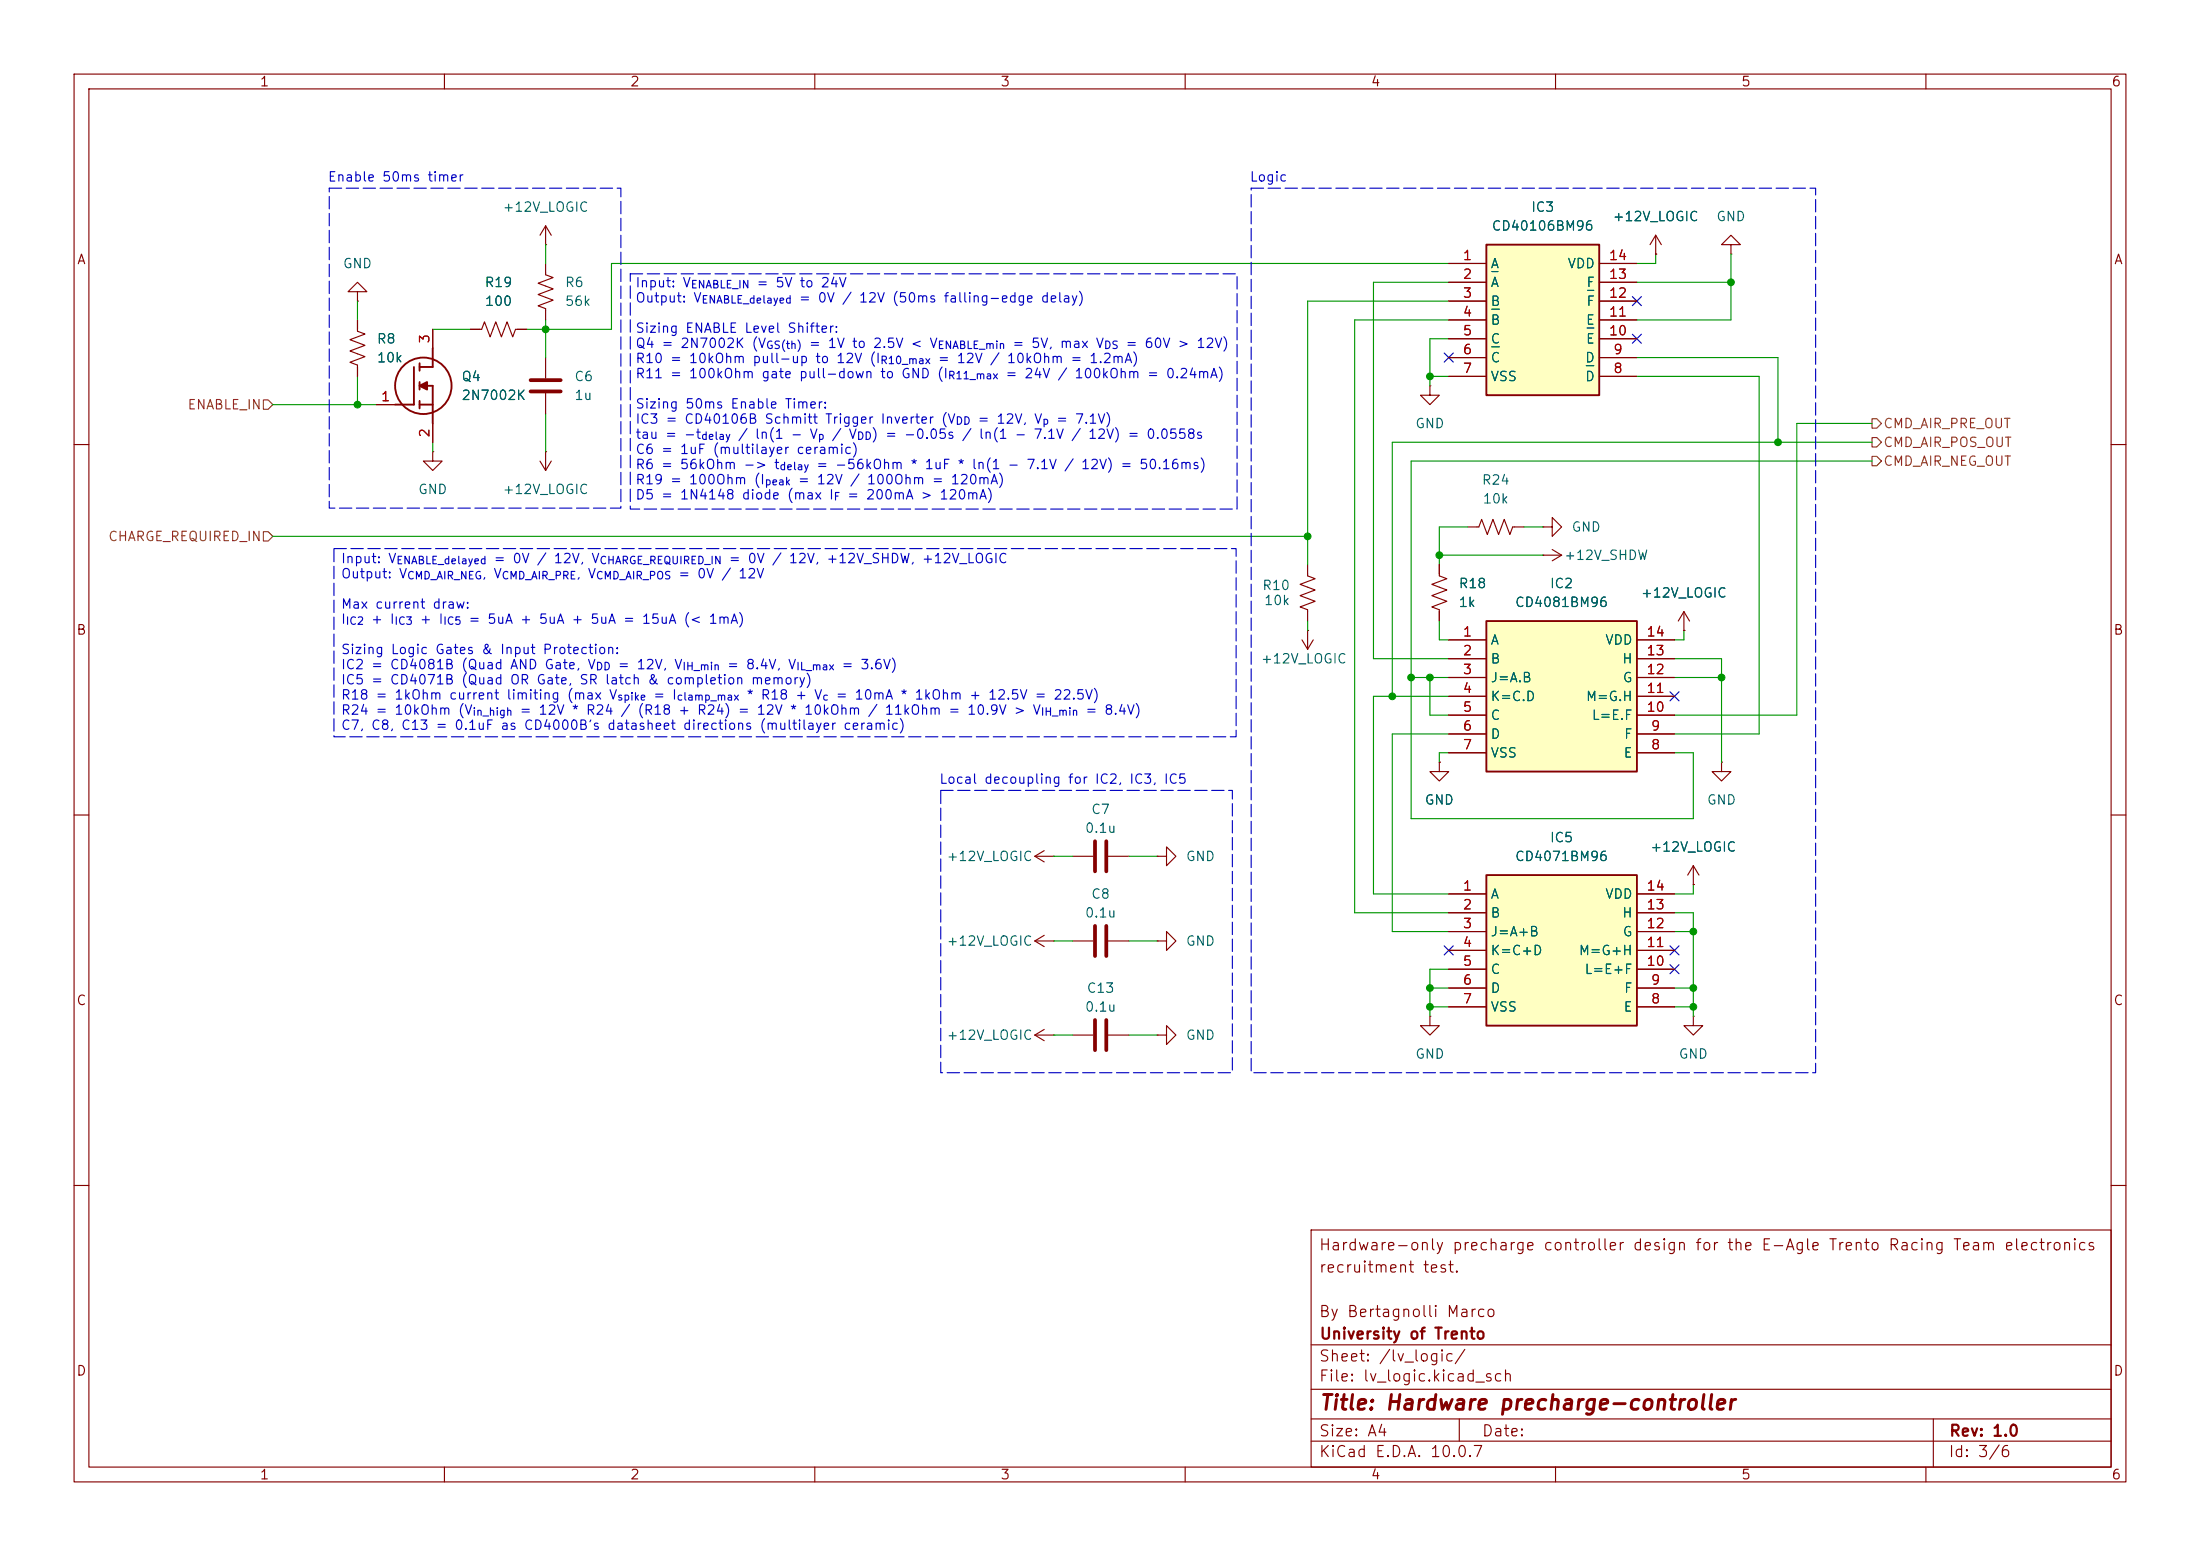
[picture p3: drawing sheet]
<svg xmlns="http://www.w3.org/2000/svg" width="297mm" height="210mm" viewBox="0 0 297 210" stroke-linecap="round" stroke-linejoin="round" font-family="sans-serif">
<g fill="none" stroke="#840000" stroke-width=".15">
<path d="M10 10h277v190h-277zM12 12h273v186h-273zM60 10v2M110 10v2M160 10v2M210 10v2M260 10v2M10 60h2M285 60h2M10 110h2M144.8 115.6h2.8M149.6 115.6h2.8"/>
<path d="M285 110h2M10 160h2M177 166h108v32h-108zM285 160h2M60 198v2M110 198v2M160 198v2M177 194.5h108M177 191.5h108M177 187.5h108M177 181.5h108M197 191.5v3"/>
<path d="M210 198v2M260 198v2M261 191.5v6.5"/>
</g>
<path d="M147.8 113.5v4.1M149.4 113.5v4.1" fill="none" stroke="#840000" stroke-width=".51"/>
<path d="M200.7 83.8h20.3v20.3h-20.3z" fill="#ffffc2"/>
<path d="M200.7 83.8h20.3v20.3h-20.3z" fill="none" stroke="#840000" stroke-width=".25"/>
<g fill="none" stroke="#840000" stroke-width=".15">
<path d="M195.6 86.4h5.1M195.6 88.9h5.1M195.6 91.4h5.1M195.6 94h5.1M195.6 96.5h5.1M195.6 99.1h5.1M221 86.4h5.1M221 88.9h5.1M221 91.4h5.1M221 94h5.1M221 96.5h5.1M221 99.1h5.1"/>
<path d="M195.6 101.6h5.1M221 101.6h5.1M193 137.2v1.2h1.3l-1.3 1.3-1.2-1.3h1.2M193 137.2h.1"/>
</g>
<path d="M200.7 33h15.2v20.3h-15.2z" fill="#ffffc2"/>
<g fill="none" stroke="#840000" stroke-width=".25">
<path d="M200.7 33h15.2v20.3h-15.2zM55.9 49.5v5.1h-2.6M56.6 54.6h1.8M56.6 49v1M56.6 51.6v1M56.6 54.1v1M56.6 52.1h1.8v5.1M58.4 47v2.5h-1.8"/>
<circle cx="57.1" cy="52.1" r="3.8"/>
</g>
<g fill="none" stroke="#840000" stroke-width=".15">
<path d="M48.3 39.4h1.2l-1.2-1.3-1.3 1.3h1.3v1.2M73.7 33h.1M73.7 35.6v1.5l1 .4-2.1 .7 2.1 .8-2.1 .8 2.1 .7-2.1 .8 1.1 .4v1.5M73.7 30.5v2.5M73.7 30.5l-.8 1.3M73.7 30.5l.7 1.3M195.6 35.6h5.1M195.6 38.1h5.1M215.9 35.6h5.1M215.9 38.1h5.1M223.5 34.3h.1M223.5 31.8l-.7 1.2"/>
<path d="M223.5 31.8l.8 1.2M223.5 31.8v2.5M233.7 33h1.2l-1.2-1.2-1.3 1.2h1.3v1.3M233.7 34.3h.1M48.3 40.6h.1M48.3 43.2v1.5l1 .4-2.1 .7 2.1 .8-2.1 .8 2.1 .7-2.1 .8 1.1 .4v1.5M50.8 54.6h2.5M58.4 44.5v2.5M58.4 57.2v2.5M63.5 44.5h1.5l.4-1.1 .8 2.1 .7-2.1 .8 2.1 .8-2.1 .7 2.1 .4-1h1.5M73.7 48.3v2.8M73.7 53.1v2.8"/>
<path d="M193 52.1v1.2h1.3l-1.3 1.3-1.2-1.3h1.2M193 52.1h.1M195.6 40.6h5.1M195.6 43.2h5.1M195.6 45.7h5.1M195.6 48.3h5.1M195.6 50.8h5.1M215.9 40.6h5.1M215.9 43.2h5.1M215.9 45.7h5.1M215.9 48.3h5.1M215.9 50.8h5.1"/>
<path d="M58.4 61v1.2h1.3l-1.3 1.3-1.3-1.3h1.3M58.4 61h.1M72.9 62.2l.8 1.3M73.7 61h.1M73.7 61v2.5M74.4 62.2l-.7 1.3M176.5 76.2v1.5l1 .4-2 .8 2 .7-2 .8 2 .8-2 .7 1 .4v1.5M194.3 76.2v1.5l1 .4-2 .8 2 .7-2 .8 2 .8-2 .7 1 .4v1.5M198.1 71.1h1.5l.4-1 .8 2 .7-2 .8 2 .8-2 .7 2 .4-1h1.5M208.3 71.1h1.2v-1.2l1.3 1.2-1.3 1.3v-1.3M208.3 71.1h.1M208.3 74.9h.1"/>
<path d="M208.3 74.9h2.5M209.5 74.2l1.3 .7M210.8 74.9l-1.3 .8M175.8 86.4l.7 1.2M176.5 85.1h.1M176.5 85.1v2.5M177.3 86.4l-.8 1.2M227.3 85.1h.1M227.3 82.6l-.7 1.2M227.3 82.6l.8 1.2M227.3 82.6v2.5M139.7 115.6l1.3 .7"/>
<path d="M139.7 115.6h2.5M141 114.8l-1.3 .8M142.2 115.6h.1M194.3 102.9v1.2h1.3l-1.3 1.3-1.3-1.3h1.3M194.3 102.9h.1M228.6 119.4h.1M228.6 116.8l-.8 1.3M228.6 116.8l.8 1.3M228.6 116.8v2.6M232.4 102.9v1.2h1.3l-1.3 1.3-1.3-1.3h1.3M232.4 102.9h.1"/>
</g>
<path d="M201.4 36.7h.8M214.3 39.2h.9M201.4 41.7h1M201.4 46.8h1M214.1 49.4h1.1M214.3 44.3h.9" fill="none" stroke="#006464" stroke-width=".15"/>
<path d="M56.6 52.1l1.1-.5v1z" fill="#840000" stroke="#840000" stroke-width=".25"/>
<path d="M71.6 51.3h4.1M71.6 52.8h4.1" fill="none" stroke="#840000" stroke-width=".51"/>
<path d="M200.7 118.1h20.3v20.3h-20.3z" fill="#ffffc2"/>
<path d="M200.7 118.1h20.3v20.3h-20.3z" fill="none" stroke="#840000" stroke-width=".25"/>
<g fill="none" stroke="#840000" stroke-width=".15">
<path d="M195.6 35.6h5.1M195.6 38.1h5.1M215.9 35.6h5.1M215.9 38.1h5.1M223.5 34.3h.1M48.3 43.2v1.3M48.3 49.5v1.3M50.8 54.6h2.5M58.4 44.5v2.5M58.4 57.2v2.5M63.5 44.5h1.3M69.8 44.5h1.3"/>
<path d="M195.6 40.6h5.1M195.6 43.2h5.1M195.6 45.7h5.1M195.6 48.3h5.1M195.6 50.8h5.1M215.9 40.6h5.1M215.9 43.2h5.1M215.9 45.7h5.1M215.9 48.3h5.1M215.9 50.8h5.1M194.3 76.2v1.3M194.3 82.6v1.2"/>
<path d="M195.6 86.4h5.1M195.6 88.9h5.1M195.6 91.4h5.1M195.6 94h5.1M195.6 96.5h5.1M195.6 99.1h5.1M221 86.4h5.1M221 88.9h5.1M221 91.4h5.1M221 94h5.1M221 96.5h5.1M221 99.1h5.1"/>
<path d="M227.3 85.1h.1M156.2 115.6h1.3v-1.3l1.2 1.3-1.2 1.2v-1.2M156.2 115.6h.1M194.3 102.9h.1M195.6 101.6h5.1M221 101.6h5.1M228.6 119.4h.1M139.7 139.7h2.5M139.7 139.7l1.3 .8M139.7 127h2.5M139.7 127l1.3 .8M141 138.9l-1.3 .8"/>
<path d="M141 126.2l-1.3 .8M142.2 139.7h.1M142.2 127h.1M144.8 139.7h2.8M144.8 127h2.8M149.6 139.7h2.8M149.6 127h2.8M156.2 127h1.3v-1.3l1.2 1.3-1.2 1.3v-1.3M156.2 127h.1M156.2 139.7h1.3v-1.3l1.2 1.3-1.2 1.3v-1.3M156.2 139.7h.1M195.6 120.7h5.1"/>
<path d="M195.6 123.2h5.1M195.6 125.7h5.1M195.6 128.3h5.1M195.6 130.8h5.1M195.6 133.4h5.1M195.6 135.9h5.1M221 120.7h5.1M221 123.2h5.1M221 125.7h5.1M221 128.3h5.1M221 130.8h5.1M221 133.4h5.1"/>
<path d="M221 135.9h5.1M228.6 137.2v1.2h1.3l-1.3 1.3-1.3-1.3h1.3M228.6 137.2h.1"/>
</g>
<path d="M147.8 125v4M147.8 137.7v4M149.4 125v4M149.4 137.7v4" fill="none" stroke="#840000" stroke-width=".51"/>
<path d="M35.6 54h.6l.6 .6-.6 .6h-.6zM252.7 56.5h.7l.6 .7-.6 .6h-.7zM252.7 59.1h.7l.6 .6-.6 .6h-.7zM35.6 71.8h.6l.6 .6-.6 .6h-.6zM252.7 61.6h.7l.6 .6-.6 .7h-.7z" fill="none" stroke="#725600" stroke-width=".15"/>
<g fill="none" stroke="#009600" stroke-width=".15">
<path d="M73.7 33v2.6M195.6 38.1h-10.2v50.8h10.2M195.6 35.6h-113.1v8.9h-11.4M221 38.1h12.7M223.5 34.3v1.3h-2.5M233.7 34.3v8.9h-12.7M36.8 54.6h14M48.3 40.6v2.6M48.3 50.8v3.8M58.4 44.5h5.1M58.4 59.7v1.3M73.7 43.2v5.1"/>
<path d="M73.7 55.9v5.1M193 50.8h2.6M195.6 43.2h-12.7v80h12.7M195.6 40.6h-19.1v35.6M195.6 45.7h-2.6v6.4M221 50.8h16.5v48.3h-11.4M221 48.3h19v11.4M252.7 57.2h-10.1v39.3h-16.5M252.7 59.7h-64.7v34.3M36.8 72.4h139.7M194.3 74.9h14M198.1 71.1h-3.8v5.1"/>
<path d="M205.7 71.1h2.6M252.7 62.2h-62.2v48.3h38.1v-8.9h-2.5M176.5 83.8v1.3M190.5 91.4h5.1M193 91.4v5.1h2.6M194.3 83.8v2.6h1.3M195.6 94h-10.2v26.7h10.2M195.6 99.1h-7.6v26.6h7.6M226.1 88.9h6.3v14M226.1 91.4h6.3M227.3 85.1v1.3h-1.2M142.2 115.6h2.6"/>
<path d="M152.4 115.6h3.8M195.6 101.6h-1.3v1.3M228.6 119.4v1.3h-2.5M142.2 127h2.6M142.2 139.7h2.6M152.4 127h3.8M152.4 139.7h3.8M193 135.9h2.6M193 133.4h2.6M195.6 130.8h-2.6v6.4M226.1 123.2h2.5v14M226.1 135.9h2.5"/>
<path d="M226.1 125.7h2.5M226.1 133.4h2.5"/>
</g>
<g fill="none" stroke="#000084" stroke-width=".15">
<path d="M195 47.7l1.2 1.2M196.2 47.7l-1.2 1.2M220.4 40l1.2 1.2M220.4 45.1l1.2 1.2M221.6 40l-1.2 1.2M221.6 45.1l-1.2 1.2M225.5 93.4l1.2 1.2M226.7 93.4l-1.2 1.2M195 127.7l1.2 1.2M196.2 127.7l-1.2 1.2M225.5 130.2l1.2 1.2M225.5 127.7l1.2 1.2"/>
<path d="M226.7 130.2l-1.2 1.2M226.7 127.7l-1.2 1.2"/>
</g>
<path d="M44.4 25.4h39.4v43.2h-39.4zM85.1 37h81.9v31.7h-81.9zM168.9 25.4h76.2v119.4h-76.2zM45.1 74h121.8v25.4h-121.8zM127 106.7h39.4v38.1h-39.4z" fill="none" stroke="#0000c2" stroke-width=".15" stroke-dasharray="1.7 .6"/>
<path d="M201.4 36.7h.8M214.3 39.2h.9M201.4 41.7h1M201.4 46.8h1M214.1 49.4h1.1M214.3 44.3h.9" fill="none" stroke="#006464" stroke-width=".15"/>
<g fill="#009600" stroke="#009600" stroke-width=".14">
<circle cx="193" cy="50.8" r=".46"/>
<circle cx="176.5" cy="72.4" r=".46"/>
<circle cx="233.7" cy="38.1" r=".46"/>
<circle cx="240" cy="59.7" r=".46"/>
<circle cx="73.7" cy="44.5" r=".46"/>
<circle cx="48.3" cy="54.6" r=".46"/>
<circle cx="228.6" cy="135.9" r=".46"/>
<circle cx="228.6" cy="125.7" r=".46"/>
<circle cx="228.6" cy="133.4" r=".46"/>
<circle cx="232.4" cy="91.4" r=".46"/>
<circle cx="194.3" cy="74.9" r=".46"/>
<circle cx="190.5" cy="91.4" r=".46"/>
<circle cx="193" cy="91.4" r=".46"/>
<circle cx="193" cy="133.4" r=".46"/>
<circle cx="188" cy="94" r=".46"/>
<circle cx="193" cy="135.9" r=".46"/>
</g>
<text font-size="2" fill="#840000" x="178" y="190.8">Title: Hardware precharge-controller</text>
<g font-size="1.5" fill="#840000">
<text x="178" y="172.1">recruitment test.</text>
<text x="178" y="169.1">Hardware-only precharge controller design for the E-Agle Trento Racing Team electronics</text>
<text x="178" y="178.1">By Bertagnolli Marco</text>
<text x="178" y="184.1">Sheet: /lv_logic/</text>
<text x="178" y="181.1">University of Trento</text>
<text x="178" y="186.8">File: lv_logic.kicad_sch</text>
<text x="178" y="197">KiCad E.D.A. 10.0.7</text>
<text x="178" y="194.2">Size: A4</text>
<text x="200" y="194.2">Date:</text>
<text x="263" y="197">Id: 3/6</text>
<text x="263" y="194.2">Rev: 1.0</text>
</g>
<g font-size="1.3" fill="#840000">
<text x="35" y="12">1</text>
<text x="85" y="12">2</text>
<text x="135" y="12">3</text>
<text x="185" y="12">4</text>
<text x="235" y="12">5</text>
<text x="285" y="12">6</text>
<text x="10.3" y="36">A</text>
<text x="285.3" y="36">A</text>
<text x="10.2" y="86">B</text>
<text x="285.2" y="86">B</text>
<text x="10.2" y="136">C</text>
<text x="285.2" y="136">C</text>
<text x="10.2" y="186">D</text>
<text x="285.2" y="186">D</text>
<text x="35" y="200">1</text>
<text x="85" y="200">2</text>
<text x="135" y="200">3</text>
<text x="185" y="200">4</text>
<text x="235" y="200">5</text>
<text x="285" y="200">6</text>
</g>
<g font-size="1.3" fill="#0000c2">
<text x="44.2" y="24.8">Enable 50ms timer</text>
<text x="168.6" y="24.8">Logic</text>
<text x="85.7" y="39.1">Input: V</text>
<text x="85.7" y="41.2">Output: V</text>
<text x="102" y="39.1">= 5V to 24V</text>
<text x="107.7" y="41.2">= 0V / 12V (50ms falling-edge delay)</text>
<text x="85.7" y="45.2">Sizing ENABLE Level Shifter:</text>
<text x="85.7" y="47.3">Q4 = 2N7002K (V</text>
<text x="109.1" y="47.3">= 1V to 2.5V &lt; V</text>
<text x="136.6" y="47.3">= 5V, max V</text>
<text x="151.9" y="47.3">= 60V &gt; 12V)</text>
<text x="85.7" y="49.3">R10 = 10kOhm pull-up to 12V (I</text>
<text x="85.7" y="51.4">R11 = 100kOhm gate pull-down to GND (I</text>
<text x="126.5" y="49.3">= 12V / 10kOhm = 1.2mA)</text>
<text x="135.6" y="51.4">= 24V / 100kOhm = 0.24mA)</text>
<text x="85.7" y="55.5">Sizing 50ms Enable Timer:</text>
<text x="85.7" y="57.5">IC3 = CD40106B Schmitt Trigger Inverter (V</text>
<text x="85.7" y="59.6">tau = -t</text>
<text x="99.5" y="59.6">/ ln(1 - V</text>
<text x="112.2" y="59.6">/ V</text>
<text x="117.6" y="59.6">) = -0.05s / ln(1 - 7.1V / 12V) = 0.0558s</text>
<text x="131.9" y="57.5">= 12V, V</text>
<text x="142.5" y="57.5">= 7.1V)</text>
<text x="85.7" y="61.6">C6 = 1uF (multilayer ceramic)</text>
<text x="85.7" y="63.6">R6 = 56kOhm -&gt; t</text>
<text x="85.7" y="65.7">R19 = 100Ohm (I</text>
<text x="107.6" y="65.7">= 12V / 100Ohm = 120mA)</text>
<text x="110.1" y="63.6">= -56kOhm * 1uF * ln(1 - 7.1V / 12V) = 50.16ms)</text>
<text x="85.7" y="67.7">D5 = 1N4148 diode (max I</text>
<text x="114.3" y="67.7">= 200mA &gt; 120mA)</text>
<text x="45.9" y="76.3">Input: V</text>
<text x="66.5" y="76.3">= 0V / 12V, V</text>
<text x="98.3" y="76.3">= 0V / 12V, +12V_SHDW, +12V_LOGIC</text>
<text x="45.9" y="78.4">Output: V</text>
<text x="45.9" y="82.5">Max current draw:</text>
<text x="64.9" y="78.4">, V</text>
<text x="77.7" y="78.4">, V</text>
<text x="91.5" y="78.4">= 0V / 12V</text>
<text x="45.9" y="84.5">I</text>
<text x="45.9" y="88.6">Sizing Logic Gates &amp; Input Protection:</text>
<text x="50" y="84.5">+ I</text>
<text x="56.6" y="84.5">+ I</text>
<text x="63.1" y="84.5">= 5uA + 5uA + 5uA = 15uA (&lt; 1mA)</text>
<text x="45.9" y="90.6">IC2 = CD4081B (Quad AND Gate, V</text>
<text x="45.9" y="92.7">IC5 = CD4071B (Quad OR Gate, SR latch &amp; completion memory)</text>
<text x="45.9" y="94.7">R18 = 1kOhm current limiting (max V</text>
<text x="83.3" y="90.6">= 12V, V</text>
<text x="88.1" y="94.7">= I</text>
<text x="98.1" y="90.6">= 8.4V, V</text>
<text x="100.7" y="94.7">* R18 + V</text>
<text x="112.7" y="94.7">= 10mA * 1kOhm + 12.5V = 22.5V)</text>
<text x="113.5" y="90.6">= 3.6V)</text>
<text x="45.9" y="96.8">R24 = 10kOhm (V</text>
<text x="45.9" y="98.8">C7, C8, C13 = 0.1uF as CD4000B's datasheet directions (multilayer ceramic)</text>
<text x="70.1" y="96.8">= 12V * R24 / (R18 + R24) = 12V * 10kOhm / 11kOhm = 10.9V &gt; V</text>
<text x="146.4" y="96.8">= 8.4V)</text>
<text x="126.7" y="106.1">Local decoupling for IC2, IC3, IC5</text>
</g>
<g font-size="1.3" fill="#006464">
<text x="67.8" y="28.9">+12V_LOGIC</text>
<text x="206.6" y="28.9">IC3</text>
<text x="201.3" y="31.4">CD40106BM96</text>
<text x="217.6" y="30.2">+12V_LOGIC</text>
<text x="231.6" y="30.2">GND</text>
<text x="46.2" y="36.5">GND</text>
<text x="65.3" y="39.1">R19</text>
<text x="65.4" y="41.6">100</text>
<text x="76.2" y="39.1">R6</text>
<text x="76.2" y="41.6">56k</text>
<text x="201.1" y="36.5">A</text>
<text x="201.1" y="39.1">A</text>
<text x="201.1" y="41.6">B</text>
<text x="211.5" y="36.5">VDD</text>
<text x="214.1" y="41.6">F</text>
<text x="214.1" y="39.1">F</text>
<text x="50.8" y="46.7">R8</text>
<text x="201.1" y="44.1">B</text>
<text x="201.1" y="46.7">C</text>
<text x="214" y="46.7">E</text>
<text x="214" y="44.1">E</text>
<text x="50.8" y="49.2">10k</text>
<text x="62.2" y="51.8">Q4</text>
<text x="77.5" y="51.8">C6</text>
<text x="201.1" y="49.2">C</text>
<text x="201.1" y="51.8">VSS</text>
<text x="213.9" y="51.8">D</text>
<text x="213.9" y="49.2">D</text>
<text x="62.2" y="54.3">2N7002K</text>
<text x="77.5" y="54.3">1u</text>
<text x="191" y="58.1">GND</text>
<text x="200" y="65.7">R24</text>
<text x="56.4" y="67">GND</text>
<text x="67.8" y="67">+12V_LOGIC</text>
<text x="200.1" y="68.3">10k</text>
<text x="211.1" y="75.9">+12V_SHDW</text>
<text x="212.1" y="72.1">GND</text>
<text x="170.3" y="80">R10</text>
<text x="170.6" y="82">10k</text>
<text x="196.8" y="79.7">R18</text>
<text x="196.8" y="82.2">1k</text>
<text x="204.4" y="82.2">CD4081BM96</text>
<text x="209.2" y="79.7">IC2</text>
<text x="221.4" y="81">+12V_LOGIC</text>
<text x="170.1" y="89.9">+12V_LOGIC</text>
<text x="201.1" y="87.3">A</text>
<text x="201.1" y="89.9">B</text>
<text x="216.6" y="87.3">VDD</text>
<text x="218.9" y="89.9">H</text>
<text x="201.1" y="92.4">J=A.B</text>
<text x="201.1" y="94.9">K=C.D</text>
<text x="214" y="94.9">M=G.H</text>
<text x="219" y="92.4">G</text>
<text x="201.1" y="97.5">C</text>
<text x="201.1" y="100">D</text>
<text x="214.8" y="97.5">L=E.F</text>
<text x="219.2" y="100">F</text>
<text x="201.1" y="102.6">VSS</text>
<text x="219.1" y="102.6">E</text>
<text x="146.4" y="112.7">0.1u</text>
<text x="147.2" y="110.2">C7</text>
<text x="192.2" y="108.9">GND</text>
<text x="209.2" y="114">IC5</text>
<text x="230.3" y="108.9">GND</text>
<text x="127.7" y="116.5">+12V_LOGIC</text>
<text x="160" y="116.5">GND</text>
<text x="204.4" y="116.5">CD4071BM96</text>
<text x="222.7" y="115.3">+12V_LOGIC</text>
<text x="146.4" y="124.2">0.1u</text>
<text x="147.2" y="121.6">C8</text>
<text x="201.1" y="121.6">A</text>
<text x="201.1" y="124.2">B</text>
<text x="216.6" y="121.6">VDD</text>
<text x="218.9" y="124.2">H</text>
<text x="127.7" y="128">+12V_LOGIC</text>
<text x="160" y="128">GND</text>
<text x="201.1" y="126.7">J=A+B</text>
<text x="201.1" y="129.2">K=C+D</text>
<text x="201.1" y="131.8">C</text>
<text x="213" y="129.2">M=G+H</text>
<text x="213.8" y="131.8">L=E+F</text>
<text x="219" y="126.7">G</text>
<text x="146.4" y="136.9">0.1u</text>
<text x="146.6" y="134.3">C13</text>
<text x="201.1" y="134.3">D</text>
<text x="201.1" y="136.9">VSS</text>
<text x="219.1" y="136.9">E</text>
<text x="219.2" y="134.3">F</text>
<text x="127.7" y="140.7">+12V_LOGIC</text>
<text x="160" y="140.7">GND</text>
<text x="191" y="143.2">GND</text>
<text x="226.5" y="143.2">GND</text>
</g>
<g font-size="1.3" fill="#a90000">
<text x="197.4" y="35.4">1</text>
<text x="217.1" y="35.4">14</text>
<text x="197.4" y="38">2</text>
<text x="197.4" y="40.5">3</text>
<text x="217.1" y="40.5">12</text>
<text x="217.1" y="38">13</text>
<text x="58.3" y="46.5" transform="rotate(-90 58.3 46.5)">3</text>
<text x="197.4" y="43">4</text>
<text x="197.4" y="45.6">5</text>
<text x="217.1" y="45.6">10</text>
<text x="217.1" y="43">11</text>
<text x="197.4" y="48.1">6</text>
<text x="197.4" y="50.7">7</text>
<text x="217.7" y="50.7">8</text>
<text x="217.7" y="48.1">9</text>
<text x="51.3" y="54.5">1</text>
<text x="58.3" y="59.2" transform="rotate(-90 58.3 59.2)">2</text>
<text x="197.4" y="86.2">1</text>
<text x="197.4" y="88.8">2</text>
<text x="222.2" y="88.8">13</text>
<text x="222.2" y="86.2">14</text>
<text x="197.4" y="91.3">3</text>
<text x="197.4" y="93.8">4</text>
<text x="222.2" y="93.8">11</text>
<text x="222.2" y="91.3">12</text>
<text x="197.4" y="96.4">5</text>
<text x="197.4" y="98.9">6</text>
<text x="197.4" y="101.5">7</text>
<text x="222.2" y="96.4">10</text>
<text x="222.8" y="101.5">8</text>
<text x="222.8" y="98.9">9</text>
<text x="197.4" y="120.5">1</text>
<text x="197.4" y="123.1">2</text>
<text x="197.4" y="125.6">3</text>
<text x="222.2" y="125.6">12</text>
<text x="222.2" y="123.1">13</text>
<text x="222.2" y="120.5">14</text>
<text x="197.4" y="128.1">4</text>
<text x="197.4" y="130.7">5</text>
<text x="222.2" y="130.7">10</text>
<text x="222.2" y="128.1">11</text>
<text x="197.4" y="133.2">6</text>
<text x="197.4" y="135.8">7</text>
<text x="222.8" y="135.8">8</text>
<text x="222.8" y="133.2">9</text>
</g>
<g font-size="1.3" fill="#725600">
<text x="25.2" y="55.6">ENABLE_IN</text>
<text x="254.2" y="58.1">CMD_AIR_PRE_OUT</text>
<text x="254.2" y="63.2">CMD_AIR_NEG_OUT</text>
<text x="254.2" y="60.7">CMD_AIR_POS_OUT</text>
<text x="14.5" y="73.4">CHARGE_REQUIRED_IN</text>
</g>
<g font-size="1" fill="#0000c2">
<text x="93.2" y="39.2">ENABLE_IN</text>
<text x="94.6" y="41.2">ENABLE_delayed</text>
<text x="103.3" y="47.3">GS(th)</text>
<text x="126.5" y="47.3">ENABLE_min</text>
<text x="148.9" y="47.3">DS</text>
<text x="118.7" y="49.4">R10_max</text>
<text x="127.9" y="51.4">R11_max</text>
<text x="94.6" y="59.6">delay</text>
<text x="110.3" y="59.6">p</text>
<text x="115.6" y="59.6">DD</text>
<text x="128.9" y="57.6">DD</text>
<text x="140.6" y="57.6">p</text>
<text x="103.1" y="65.7">peak</text>
<text x="105.1" y="63.7">delay</text>
<text x="112.5" y="67.8">F</text>
<text x="53.4" y="76.4">ENABLE_delayed</text>
<text x="80.8" y="76.4">CHARGE_REQUIRED_IN</text>
<text x="54.9" y="78.4">CMD_AIR_NEG</text>
<text x="67.6" y="78.4">CMD_AIR_PRE</text>
<text x="80.4" y="78.4">CMD_AIR_POS</text>
<text x="46.6" y="84.6">IC2</text>
<text x="53.2" y="84.6">IC3</text>
<text x="59.7" y="84.6">IC5</text>
<text x="80.3" y="90.7">DD</text>
<text x="83.2" y="94.8">spike</text>
<text x="91.3" y="94.8">clamp_max</text>
<text x="92" y="90.7">IH_min</text>
<text x="107.4" y="90.7">IL_max</text>
<text x="110.9" y="94.8">c</text>
<text x="63.7" y="96.8">in_high</text>
<text x="140.4" y="96.8">IH_min</text>
</g>
</svg>
